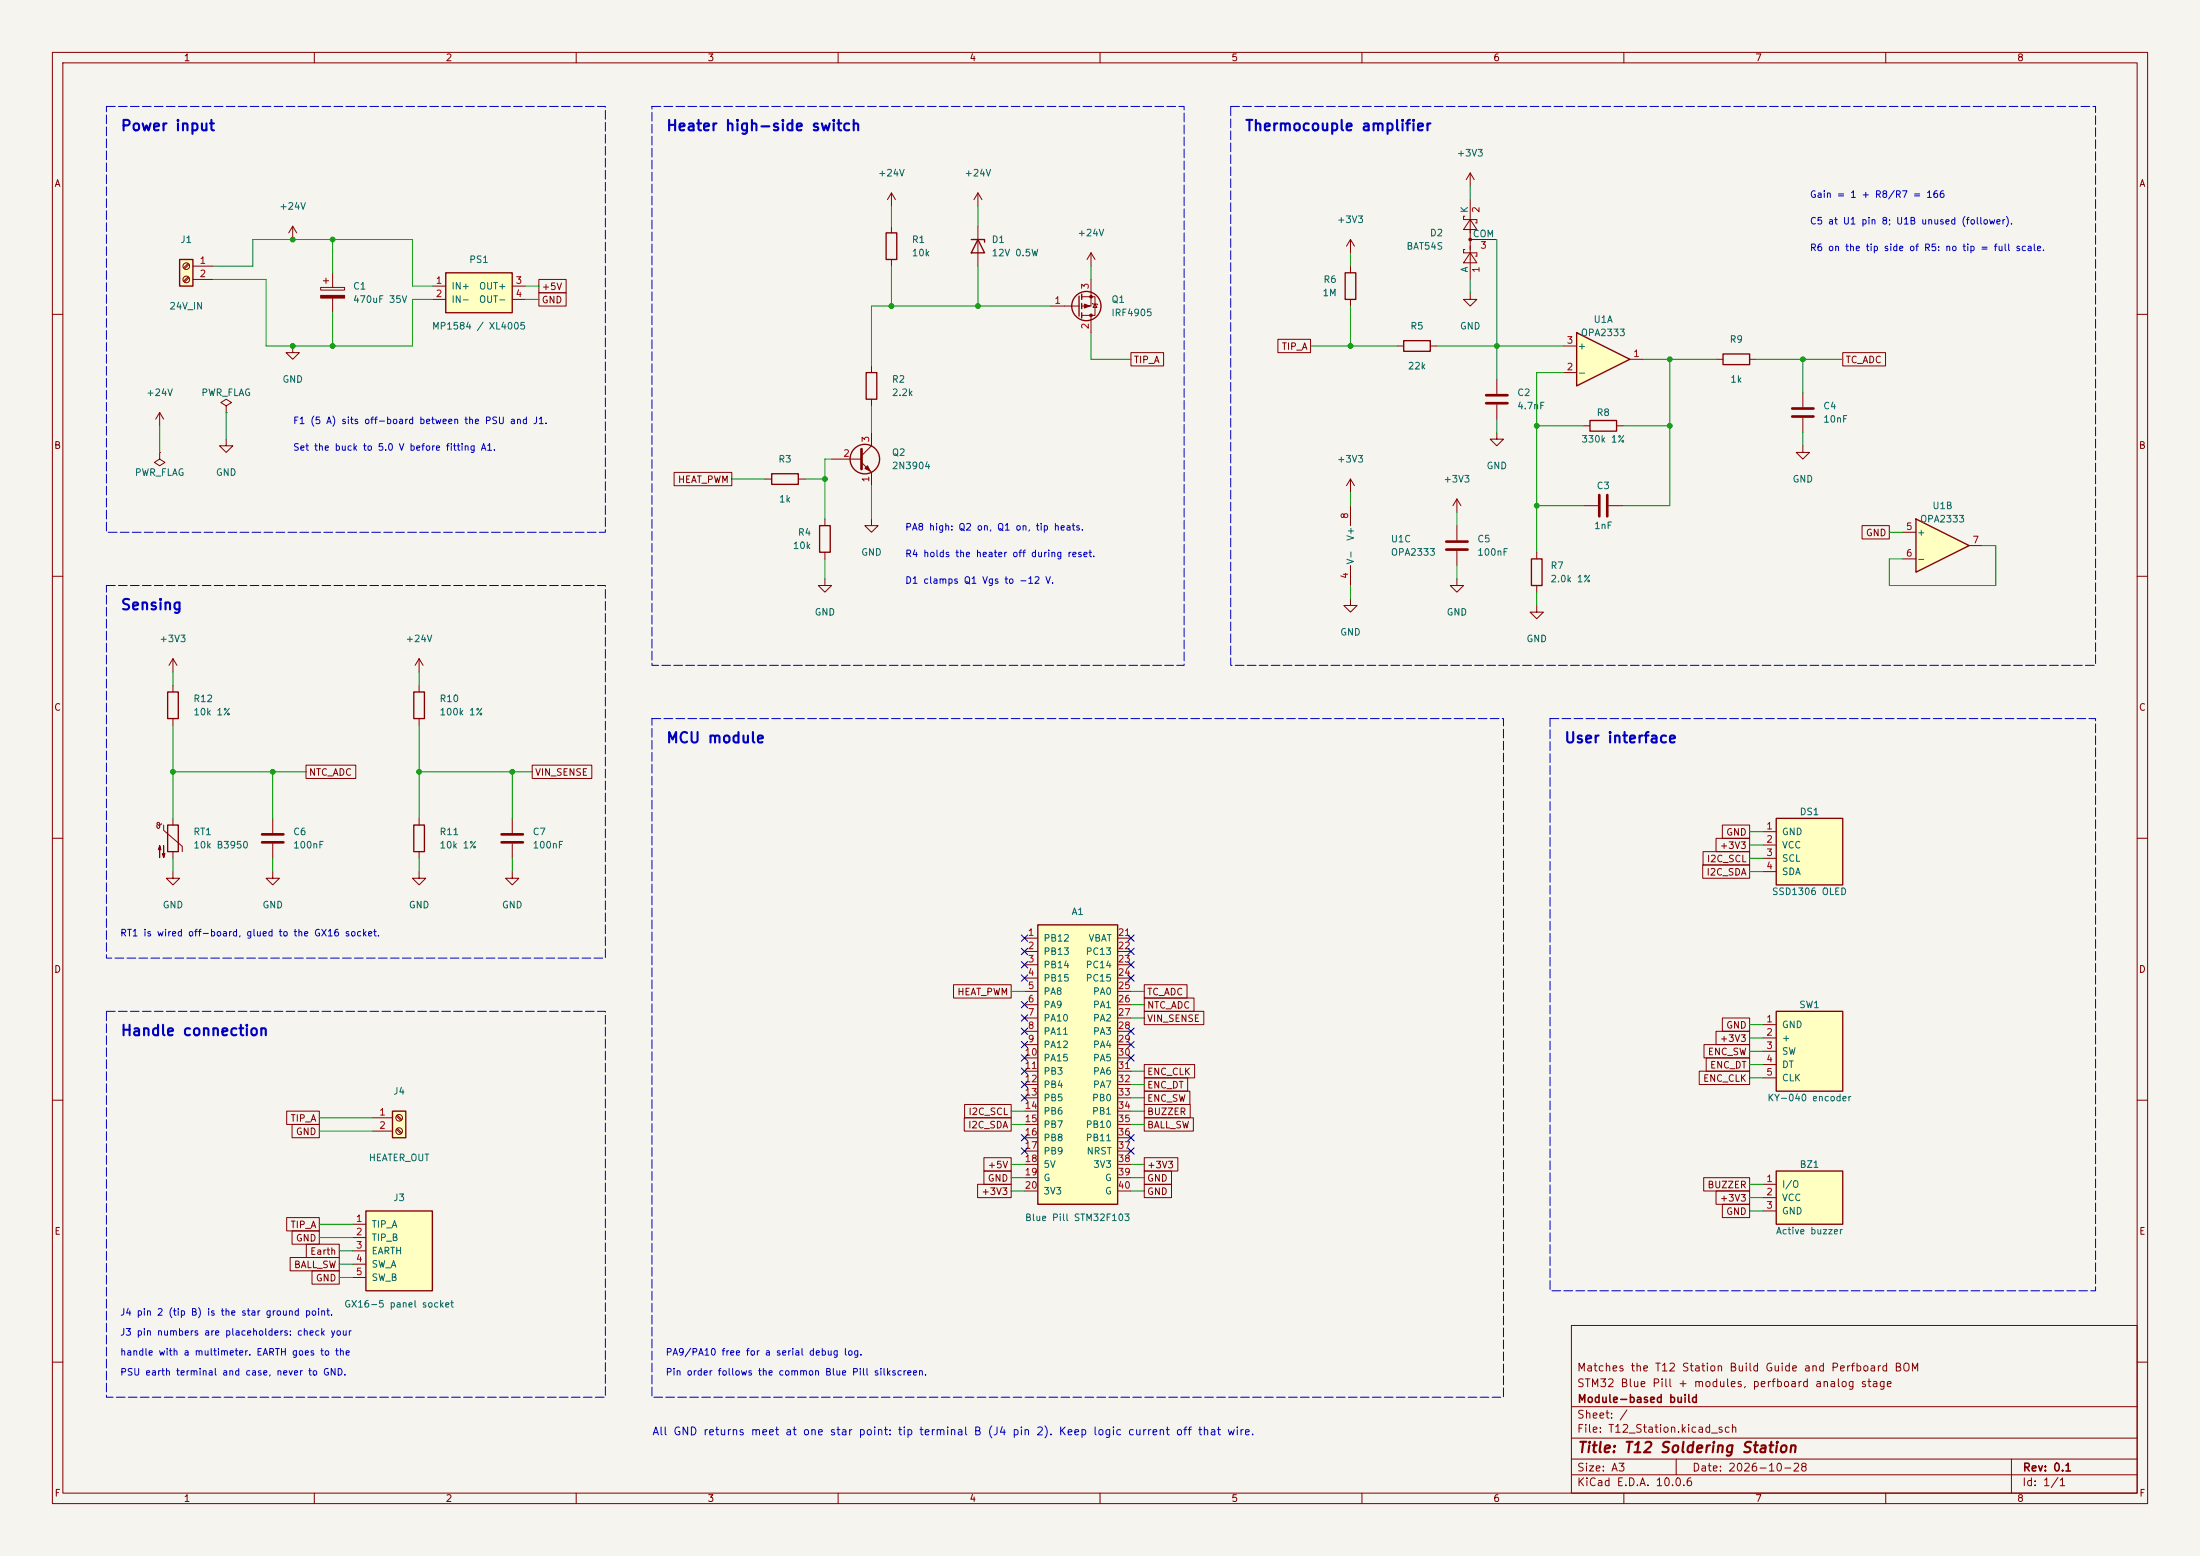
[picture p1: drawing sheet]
<svg xmlns="http://www.w3.org/2000/svg" width="420mm" height="297mm" viewBox="0 0 420 297" stroke-linecap="round" stroke-linejoin="round" font-family="sans-serif">
<path d="M0 0h420v297h-420z" fill="#f5f4ef" stroke="#f5f4ef" stroke-width=".19"/>
<g fill="none" stroke="#840000" stroke-width=".19">
<path d="M10 10h400v277h-400zM12 12h396v273h-396zM60 10v2M110 10v2M160 10v2M210 10v2M260 10v2M310 10v2M360 10v2M10 60h2M408 60h2M157.5 99.1v1.2"/>
<path d="M10 110h2M157.5 105.4v1.3M278.1 100.3v2.8M278.1 105.2v2.8M408 110h2M10 160h2M408 160h2M52.1 166.4v1.2h1.2l-1.2 1.3-1.3-1.3h1.3M10 210h2M408 210h2M300 253h108v32h-108zM10 260h2"/>
<path d="M300 278.5h108M300 274.5h108M300 268.5h108M320 278.5v3M384 278.5v6.5M408 260h2M60 285v2M110 285v2M160 285v2M210 285v2M260 285v2M300 281.5h108"/>
<path d="M310 285v2M360 285v2"/>
</g>
<path d="M276.1 103.4h4.1M276.1 104.9h4.1" fill="none" stroke="#840000" stroke-width=".51"/>
<path d="M156.5 100.3h2v5.1h-2z" fill="none" stroke="#840000" stroke-width=".25"/>
<path d="M74.9 212.1h2.6v5.1h-2.6z" fill="#ffffc2"/>
<path d="M74.9 212.1h2.6v5.1h-2.6z" fill="none" stroke="#840000" stroke-width=".25"/>
<g fill="none" stroke="#840000" stroke-width=".19">
<path d="M71.1 213.4h3.8M71.1 215.9h3.8M75.7 213l.8 .9M75.7 215.6l.8 .8M75.8 212.9l.9 .8M75.8 215.4l.9 .8"/>
<circle cx="76.2" cy="213.4" r=".63"/>
<circle cx="76.2" cy="215.9" r=".63"/>
</g>
<path d="M69.8 231.1h12.7v15.3h-12.7z" fill="#ffffc2"/>
<path d="M303.5 80.3h5.1v2h-5.1zM292.4 106.7h2v5.1h-2zM69.8 231.1h12.7v15.3h-12.7z" fill="none" stroke="#840000" stroke-width=".25"/>
<g fill="none" stroke="#840000" stroke-width=".19">
<path d="M280.7 38.1v15.2M279.7 47.6h-.3v.7h2.5v.6h-.2M279.7 41.3h-.3v.6h2.5v.6h-.2M280.7 55.9v1.3h1.2l-1.2 1.2-1.3-1.2h1.3M280.7 48.3l1.2 1.9h-2.5zM280.7 41.9l1.2 1.9h-2.5zM280.7 45.7h5M285.7 72.4v2.8M285.7 77.2v2.8M285.7 82.6v1.2h1.3l-1.3 1.3-1.2-1.3h1.2M302.3 81.3h1.2M308.6 81.3h1.3"/>
<path d="M157.5 110.5v1.3h1.2l-1.2 1.2-1.3-1.2h1.3M293.4 115.6v1.2h1.2l-1.2 1.3-1.3-1.3h1.3M293.4 105.4v1.3M293.4 111.8v1.2M67.3 233.7h2.5M67.3 236.2h2.5M67.3 238.8h2.5M67.3 241.3h2.5M67.3 243.8h2.5"/>
</g>
<path d="M283.7 75.4h4.1M283.7 77h4.1" fill="none" stroke="#840000" stroke-width=".51"/>
<circle cx="280.7" cy="45.7" r=".25" fill="#840000" stroke="#840000" stroke-width=".19"/>
<path d="M301 63.5l10.1 5.1-10.1 5.1z" fill="#ffffc2"/>
<path d="M256.8 52.1h2v5.1h-2zM268 65h5v2.1h-5zM301 63.5l10.1 5.1-10.1 5.1z" fill="none" stroke="#840000" stroke-width=".25"/>
<g fill="none" stroke="#840000" stroke-width=".19">
<path d="M280.7 33l-.8 1.3M280.7 33l.7 1.3M280.7 33v2.6M257.8 45.7v2.6M257.8 50.8v1.3M257.8 57.2v1.2M257.8 45.7l-.8 1.3M257.8 45.7l.8 1.3M266.7 66h1.3M273 66h1.3M298.4 71.1h2.6M298.4 66h2.6"/>
<path d="M311.1 68.6h2.6M344.2 74.9v2.8M344.2 79.8v2.8M257.8 91.4v2.6M257.8 96.5v3.8M257.8 91.4l-.8 1.3M257.8 91.4l.8 1.3M278.1 95.3l-.7 1.2M278.1 95.3l.8 1.2M278.1 95.3v2.5M344.2 85.1v1.3h1.2l-1.2 1.2-1.3-1.2h1.3M257.8 114.3v1.3h1.3l-1.3 1.2-1.3-1.2h1.3"/>
<path d="M257.8 108v3.8"/>
</g>
<path d="M342.1 78h4.1M342.1 79.5h4.1" fill="none" stroke="#840000" stroke-width=".51"/>
<path d="M365.8 99.1l10.1 5-10.1 5.1z" fill="#ffffc2"/>
<path d="M328.9 67.6h5.1v2h-5.1zM365.8 99.1l10.1 5-10.1 5.1z" fill="none" stroke="#840000" stroke-width=".25"/>
<path d="M327.7 68.6h1.2M334 68.6h1.3M363.2 101.6h2.6M363.2 106.7h2.6M375.9 104.1h2.6" fill="none" stroke="#840000" stroke-width=".19"/>
<path d="M339.1 223.5h12.7v10.2h-12.7z" fill="#ffffc2"/>
<path d="M339.1 223.5h12.7v10.2h-12.7z" fill="none" stroke="#840000" stroke-width=".25"/>
<path d="M336.5 226.1h2.6M336.5 228.6h2.6M336.5 231.1h2.6" fill="none" stroke="#840000" stroke-width=".19"/>
<path d="M339.1 193h12.7v15.3h-12.7z" fill="#ffffc2"/>
<path d="M339.1 193h12.7v15.3h-12.7z" fill="none" stroke="#840000" stroke-width=".25"/>
<path d="M336.5 195.6h2.6M336.5 198.1h2.6M336.5 200.7h2.6M336.5 203.2h2.6M336.5 205.7h2.6" fill="none" stroke="#840000" stroke-width=".19"/>
<path d="M339.1 156.2h12.7v12.7h-12.7z" fill="#ffffc2"/>
<path d="M339.1 156.2h12.7v12.7h-12.7z" fill="none" stroke="#840000" stroke-width=".25"/>
<path d="M55.9 43.2l-.8 1.3M55.9 43.2l.7 1.3M55.9 43.2v2.5M61.2 54.9h4.6v.5h-4.6zM61.7 53.6h1M62.2 53.1v1M63.5 52.1v2.8M63.5 56.9v2.8M336.5 158.8h2.6M336.5 161.3h2.6M336.5 163.8h2.6M336.5 166.4h2.6" fill="none" stroke="#840000" stroke-width=".19"/>
<path d="M61.2 56.4h4.6v.5h-4.6z" fill="#840000" stroke="#840000" stroke-width=".19"/>
<path d="M85.1 52.1h12.7v7.6h-12.7z" fill="#ffffc2"/>
<path d="M85.1 52.1h12.7v7.6h-12.7z" fill="none" stroke="#840000" stroke-width=".25"/>
<path d="M82.5 54.6h2.6M82.5 57.2h2.6M97.8 54.6h2.5M97.8 57.2h2.5M55.9 66v1.3h1.2l-1.2 1.3-1.3-1.3h1.3" fill="none" stroke="#840000" stroke-width=".19"/>
<path d="M34.3 49.5h2.5v5.1h-2.5z" fill="#ffffc2"/>
<g fill="none" stroke="#840000" stroke-width=".25">
<path d="M34.3 49.5h2.5v5.1h-2.5zM169.2 44.5h2v5h-2zM185.4 45.7h2.6v.5M186.7 45.7l1.3 2.6h-2.6zM165.4 71.1h2v5.1h-2zM147.3 90.4h5.1v2.1h-5.1zM32 132.1h2v5.1h-2zM79 132.1h2v5.1h-2zM32 157.5h2v5.1h-2zM79 157.5h2v5.1h-2z"/>
<circle cx="165.1" cy="87.6" r="2.82"/>
</g>
<g fill="none" stroke="#840000" stroke-width=".19">
<path d="M170.2 36.8l-.8 1.3M170.2 36.8l.7 1.3M170.2 36.8v2.6M186.7 36.8l-.8 1.3M186.7 36.8l.8 1.3M186.7 36.8v2.6M35.9 50.3l-.8 .8M35.9 52.8l-.8 .9M36.1 50.5l-.9 .8M36.1 53l-.9 .8M36.8 50.8h3.8M36.8 53.3h3.8"/>
<path d="M170.2 43.2v1.3M170.2 49.5v1.3M186.7 43.2v7.6M208.3 48.3l-.8 1.2M208.3 48.3l.7 1.2M208.3 48.3v2.5M30.5 78.7v2.6M30.5 78.7l-.8 1.3M30.5 78.7l.7 1.3M43.2 77.5l1-.7-1-.6-1 .6 1 .7v1.2M43.2 78.7h.1M166.4 69.9v1.2"/>
<path d="M166.4 76.2v1.3M30.5 86.4v1.2l1 .7-1 .6-1-.6 1-.7M30.5 86.4h.1M43.2 83.8v1.3h1.2l-1.2 1.3-1.3-1.3h1.3M146 91.4h1.3M152.4 91.4h1.3M158.7 87.6h5.8M164.5 88.3l1.9 1.9v2.5M166.4 99.1v1.2h1.2l-1.2 1.3-1.3-1.3h1.3M166.4 82.6v2.5l-1.9 1.9M302.3 96.5h2.8M307.1 96.5h2.8"/>
<path d="M278.1 110.5v1.3h1.3l-1.3 1.2-1.2-1.2h1.2M33 125.7l-.7 1.3M33 125.7l.8 1.3M33 125.7v2.6M33 130.8v1.3M33 137.2v1.2M80 125.7v2.6M80 130.8v1.3M80 137.2v1.2M80 125.7l-.8 1.3M80 125.7l.8 1.3M30.9 157.2l-.3 .2-.3 .1-.3-.1v-.3l.3-.1 .2 .2v.7l-.2 .2-.2-.1-.3-.4"/>
<path d="M31.2 157.5v1l3.6 3v1.1M33 156.2v1.3M52.1 156.2v2.8M80 156.2v1.3M97.8 156.2v2.8M33 166.4v1.2h1.3l-1.3 1.3-1.3-1.3h1.3M33 162.6v1.2M52.1 161v2.8M80 166.4v1.2h1.3l-1.3 1.3-1.3-1.3h1.3M80 162.6v1.2M97.8 166.4v1.2h1.3l-1.3 1.3-1.3-1.3h1.3M97.8 161v2.8"/>
<circle cx="35.6" cy="50.8" r=".63"/>
<circle cx="35.6" cy="53.3" r=".63"/>
</g>
<path d="M164.5 85.7v3.8M305.3 94.5v4.1M306.8 94.5v4.1M50 159.3h4.1M95.8 159.3h4M50 160.8h4.1M95.8 160.8h4" fill="none" stroke="#840000" stroke-width=".51"/>
<g fill="#840000" stroke="#840000" stroke-width=".19">
<path d="M165.1 89.4l.5-.5 .5 1z"/>
<path d="M30.5 161.4l.2 .8h-.5l.3-.8v2.3z"/>
<path d="M31.2 161.4v2.3l-.2-.8h.5l-.3 .8z"/>
</g>
<path d="M198.1 176.5h15.3v53.4h-15.3z" fill="#ffffc2"/>
<g fill="none" stroke="#840000" stroke-width=".25">
<path d="M206 56.5v3.8M206.5 56.1v1.1M206.5 57.9v1M206.5 59.7v1M198.1 176.5h15.3v53.4h-15.3z"/>
<circle cx="207.4" cy="58.4" r="2.79"/>
</g>
<g fill="none" stroke="#840000" stroke-width=".19">
<path d="M102.9 55.9h5.2v2.5h-5.2zM102.9 53.3h5.2v2.6h-5.2zM200.7 58.4h5.3M206.5 56.6h2.5v3.6h-2.5M208.3 53.3v5.1h-1.8M208.5 57.9l1 .3M209 58l.4 .7h-.7zM208.3 60.2v3.3M215.9 67.3h6.2v2.6h-6.2zM244 64.8h6.2v2.5h-6.2zM351.8 67.3h8.2v2.6h-8.2zM128.7 90.2h11v2.5h-11z"/>
<path d="M355.5 100.3h5.2v2.6h-5.2zM58.4 146h9.5v2.6h-9.5zM101.6 146h11.4v2.6h-11.4zM328.8 157.5h5.2v2.5h-5.2zM195.6 179.1h2.5M213.4 179.1h2.5M325.1 165.1h8.9v2.5h-8.9zM325.1 162.6h8.9v2.5h-8.9zM327.6 160h6.4v2.6h-6.4zM182 188h11v2.5h-11zM195.6 181.6h2.5M195.6 184.2h2.5"/>
<path d="M195.6 186.7h2.5M195.6 189.2h2.5M195.6 191.8h2.5M195.6 194.3h2.5M195.6 196.9h2.5M195.6 199.4h2.5M213.4 181.6h2.5M213.4 184.2h2.5M213.4 186.7h2.5M213.4 189.2h2.5M213.4 191.8h2.5M213.4 194.3h2.5"/>
<path d="M213.4 196.9h2.5M213.4 199.4h2.5M218.4 190.5h9.5v2.5h-9.5zM218.4 193h11.4v2.6h-11.4zM218.4 188h8.2v2.5h-8.2zM325.3 199.4h8.7v2.5h-8.7zM327.6 196.8h6.4v2.6h-6.4zM328.8 194.3h5.2v2.6h-5.2zM54.7 212.1h6.3v2.5h-6.3zM55.8 214.6h5.2v2.6h-5.2zM184.1 213.4h8.9v2.5h-8.9zM184.1 210.8h8.9v2.6h-8.9z"/>
<path d="M195.6 201.9h2.5M195.6 204.5h2.5M195.6 207h2.5M195.6 209.6h2.5M195.6 212.1h2.5M195.6 214.6h2.5M195.6 217.2h2.5M195.6 219.7h2.5M213.4 201.9h2.5M213.4 204.5h2.5M213.4 207h2.5M213.4 209.6h2.5"/>
<path d="M213.4 212.1h2.5M213.4 214.6h2.5M213.4 217.2h2.5M213.4 219.7h2.5M218.4 203.2h9.7v2.5h-9.7zM218.4 210.8h8.8v2.6h-8.8zM218.4 208.3h8.8v2.5h-8.8zM218.4 205.7h8.3v2.6h-8.3zM218.4 213.4h9.4v2.5h-9.4zM324.4 204.5h9.6v2.5h-9.6zM325.7 201.9h8.3v2.6h-8.3zM54.7 232.4h6.3v2.6h-6.3z"/>
<path d="M55.8 234.9h5.2v2.6h-5.2zM58.5 237.5h6.3v2.5h-6.3zM186.6 226.1h6.4v2.5h-6.4zM187.8 221h5.2v2.5h-5.2zM187.8 223.5h5.2v2.6h-5.2zM195.6 222.2h2.5M195.6 224.8h2.5M195.6 227.3h2.5M213.4 222.2h2.5M213.4 224.8h2.5M213.4 227.3h2.5M218.4 223.5h5.2v2.6h-5.2z"/>
<path d="M218.4 221h6.5v2.5h-6.5zM218.4 226.1h5.2v2.5h-5.2zM325.2 224.8h8.8v2.5h-8.8zM327.6 227.3h6.4v2.6h-6.4zM328.8 229.9h5.2v2.5h-5.2zM55.4 240h9.4v2.6h-9.4zM59.6 242.6h5.2v2.5h-5.2z"/>
</g>
<g fill="#840000" stroke="#840000" stroke-width=".19">
<path d="M207 58l1 .4-1 .4z"/>
<circle cx="208.3" cy="60.2" r=".25"/>
<circle cx="208.3" cy="56.6" r=".25"/>
</g>
<g fill="none" stroke="#009600" stroke-width=".19">
<path d="M170.2 39.4v3.8M186.7 39.4v3.8M280.7 35.6v2.5M40.6 50.8h7.7v-5.1h30.4v8.9h3.8M40.6 53.3h10.2v12.7h27.9v-8.8h3.8M63.5 45.7v6.4M63.5 59.7v6.3M100.3 54.6h2.6M100.3 57.2h2.6M170.2 50.8v7.6M186.7 50.8v7.6M200.7 58.4h-34.3v11.5"/>
<path d="M208.3 50.8v2.5M257.8 48.3v2.5M257.8 58.4v7.6M280.7 53.3v2.6M285.7 45.7v26.7M43.2 78.7v5.1M166.4 77.5v5.1M208.3 63.5v5.1h7.6M250.2 66h16.5M274.3 66h24.1M298.4 71.1h-5v34.3M313.7 68.6h14"/>
<path d="M318.8 68.6v27.9h-8.9M335.3 68.6h16.5M344.2 68.6v6.3M30.5 81.3v5.1M139.7 91.4h6.3M153.7 91.4h3.8M158.7 87.6h-1.2v11.5M166.4 92.7v6.4M257.8 94v2.5M278.1 97.8v2.5M285.7 80v2.6M293.4 96.5h8.9"/>
<path d="M293.4 81.3h8.9M309.9 81.3h8.9M344.2 82.6v2.5M157.5 106.7v3.8M257.8 111.8v2.5M278.1 108v2.5M293.4 113v2.6M360.7 101.6h2.5M378.5 104.1h2.5v7.7h-20.3v-5.1h2.5M33 128.3v2.5M33 138.4v17.8M80 128.3v2.5"/>
<path d="M80 138.4v17.8M33 147.3h25.4M52.1 147.3v8.9M80 147.3h21.6M97.8 147.3v8.9M334 158.8h2.5M33 163.8v2.6M52.1 163.8v2.6M80 163.8v2.6M97.8 163.8v2.6M334 166.4h2.5M334 163.8h2.5"/>
<path d="M334 161.3h2.5M193 189.2h2.6M215.9 191.8h2.5M215.9 189.2h2.5M215.9 194.3h2.5M334 198.1h2.5M334 195.6h2.5M61 215.9h10.1M61 213.4h10.1M193 214.6h2.6M193 212.1h2.6M215.9 214.6h2.5"/>
<path d="M215.9 212.1h2.5M215.9 204.5h2.5M215.9 207h2.5M215.9 209.6h2.5M334 203.2h2.5M334 205.7h2.5M334 200.7h2.5M61 233.7h6.3M61 236.2h6.3M64.8 238.8h2.5M193 227.3h2.6M193 224.8h2.6"/>
<path d="M193 222.2h2.6M215.9 227.3h2.5M215.9 224.8h2.5M215.9 222.2h2.5M334 231.1h2.5M334 226.1h2.5M334 228.6h2.5M64.8 243.8h2.5M64.8 241.3h2.5"/>
</g>
<g fill="none" stroke="#000084" stroke-width=".19">
<path d="M195 178.5l1.2 1.2M196.2 178.5l-1.2 1.2M215.3 178.5l1.2 1.2M216.5 178.5l-1.2 1.2M195 186.1l1.2 1.2M195 181l1.2 1.2M195 191.2l1.2 1.2M195 193.7l1.2 1.2M195 183.5l1.2 1.3M195 198.8l1.2 1.2M195 196.2l1.2 1.3M196.2 198.8l-1.2 1.2"/>
<path d="M196.2 186.1l-1.2 1.2M196.2 181l-1.2 1.2M196.2 191.2l-1.2 1.2M196.2 193.7l-1.2 1.2M196.2 183.5l-1.2 1.3M196.2 196.2l-1.2 1.3M215.3 196.2l1.2 1.3M215.3 198.8l1.2 1.2M215.3 183.5l1.2 1.3M215.3 181l1.2 1.2M215.3 186.1l1.2 1.2M216.5 196.2l-1.2 1.3"/>
<path d="M216.5 198.8l-1.2 1.2M216.5 186.1l-1.2 1.2M216.5 183.5l-1.2 1.3M216.5 181l-1.2 1.2M195 208.9l1.2 1.3M195 219.1l1.2 1.2M195 206.4l1.2 1.2M195 203.9l1.2 1.2M195 216.6l1.2 1.2M195 201.3l1.2 1.2M196.2 216.6l-1.2 1.2M196.2 208.9l-1.2 1.3"/>
<path d="M196.2 219.1l-1.2 1.2M196.2 206.4l-1.2 1.2M196.2 203.9l-1.2 1.2M196.2 201.3l-1.2 1.2M215.3 219.1l1.2 1.2M215.3 216.6l1.2 1.2M215.3 201.3l1.2 1.2M216.5 219.1l-1.2 1.2M216.5 216.6l-1.2 1.2M216.5 201.3l-1.2 1.2"/>
</g>
<path d="M20.3 20.3h95.3v81.3h-95.3zM124.5 20.3h101.6v106.7h-101.6zM234.9 20.3h165.1v106.7h-165.1zM20.3 111.8h95.3v71.1h-95.3zM124.5 137.2h162.5v129.5h-162.5zM295.9 137.2h104.1v109.2h-104.1zM20.3 193h95.3v73.7h-95.3z" fill="none" stroke="#0000c2" stroke-width=".19" stroke-dasharray="1.7 .6"/>
<g fill="#009600" stroke="#009600" stroke-width=".19">
<circle cx="33" cy="147.3" r=".46"/>
<circle cx="55.9" cy="66" r=".46"/>
<circle cx="63.5" cy="45.7" r=".46"/>
<circle cx="55.9" cy="45.7" r=".46"/>
<circle cx="63.5" cy="66" r=".46"/>
<circle cx="170.2" cy="58.4" r=".46"/>
<circle cx="186.7" cy="58.4" r=".46"/>
<circle cx="157.5" cy="91.4" r=".46"/>
<circle cx="97.8" cy="147.3" r=".46"/>
<circle cx="80" cy="147.3" r=".46"/>
<circle cx="52.1" cy="147.3" r=".46"/>
<circle cx="293.4" cy="81.3" r=".46"/>
<circle cx="293.4" cy="96.5" r=".46"/>
<circle cx="285.7" cy="66" r=".46"/>
<circle cx="257.8" cy="66" r=".46"/>
<circle cx="318.8" cy="68.6" r=".46"/>
<circle cx="318.8" cy="81.3" r=".46"/>
<circle cx="344.2" cy="68.6" r=".46"/>
</g>
<g font-size="2" fill="#0000c2">
<text x="22.9" y="25.5">Power input</text>
<text x="127.1" y="25.5">Heater high-side switch</text>
<text x="237.6" y="25.5">Thermocouple amplifier</text>
<text x="22.9" y="116.9">Sensing</text>
<text x="127.1" y="142.3">MCU module</text>
<text x="298.5" y="142.3">User interface</text>
<text x="22.9" y="198.2">Handle connection</text>
</g>
<text font-size="2" fill="#840000" x="301" y="277.8">Title: T12 Soldering Station</text>
<g font-size="1.5" fill="#840000">
<text x="300.9" y="262.1">Matches the T12 Station Build Guide and Perfboard BOM</text>
<text x="300.9" y="265.1">STM32 Blue Pill + modules, perfboard analog stage</text>
<text x="301" y="268.1">Module-based build</text>
<text x="300.9" y="273.8">File: T12_Station.kicad_sch</text>
<text x="300.9" y="271.1">Sheet: /</text>
<text x="300.9" y="281.2">Size: A3</text>
<text x="322.9" y="281.2">Date: 2026-10-28</text>
<text x="386" y="281.2">Rev: 0.1</text>
<text x="300.9" y="284">KiCad E.D.A. 10.0.6</text>
<text x="385.9" y="284">Id: 1/1</text>
</g>
<text font-size="1.5" fill="#0000c2" x="124.4" y="274.3">All GND returns meet at one star point: tip terminal B (J4 pin 2). Keep logic current off that wire.</text>
<g font-size="1.3" fill="#840000">
<text x="35" y="12">1</text>
<text x="85" y="12">2</text>
<text x="135" y="12">3</text>
<text x="185" y="12">4</text>
<text x="235" y="12">5</text>
<text x="285" y="12">6</text>
<text x="335" y="12">7</text>
<text x="385" y="12">8</text>
<text x="10.3" y="36">A</text>
<text x="408.3" y="36">A</text>
<text x="103.3" y="58.2">GND</text>
<text x="103.3" y="55.7">+5V</text>
<text x="216.3" y="69.6">TIP_A</text>
<text x="244.6" y="67.1">TIP_A</text>
<text x="352.2" y="69.6">TC_ADC</text>
<text x="10.2" y="86">B</text>
<text x="408.2" y="86">B</text>
<text x="129.3" y="92.5">HEAT_PWM</text>
<text x="356.1" y="102.7">GND</text>
<text x="10.2" y="136">C</text>
<text x="408.2" y="136">C</text>
<text x="58.9" y="148.4">NTC_ADC</text>
<text x="102" y="148.4">VIN_SENSE</text>
<text x="329.4" y="159.8">GND</text>
<text x="325.7" y="167.4">I2C_SDA</text>
<text x="325.7" y="164.9">I2C_SCL</text>
<text x="328.2" y="162.3">+3V3</text>
<text x="10.2" y="186">D</text>
<text x="408.2" y="186">D</text>
<text x="182.7" y="190.3">HEAT_PWM</text>
<text x="218.9" y="190.3">TC_ADC</text>
<text x="218.9" y="192.8">NTC_ADC</text>
<text x="218.9" y="195.4">VIN_SENSE</text>
<text x="329.4" y="196.6">GND</text>
<text x="325.9" y="201.7">ENC_SW</text>
<text x="328.2" y="199.2">+3V3</text>
<text x="218.9" y="205.5">ENC_CLK</text>
<text x="218.9" y="208.1">ENC_DT</text>
<text x="325" y="206.8">ENC_CLK</text>
<text x="326.4" y="204.3">ENC_DT</text>
<text x="55.4" y="214.4">TIP_A</text>
<text x="184.7" y="215.7">I2C_SDA</text>
<text x="184.8" y="213.1">I2C_SCL</text>
<text x="218.9" y="213.1">BUZZER</text>
<text x="218.9" y="210.6">ENC_SW</text>
<text x="218.9" y="215.7">BALL_SW</text>
<text x="56.4" y="217">GND</text>
<text x="188.5" y="223.3">+5V</text>
<text x="188.5" y="225.8">GND</text>
<text x="218.9" y="225.8">GND</text>
<text x="218.9" y="223.3">+3V3</text>
<text x="325.9" y="227.1">BUZZER</text>
<text x="187.3" y="228.4">+3V3</text>
<text x="218.9" y="228.4">GND</text>
<text x="328.2" y="229.7">+3V3</text>
<text x="329.4" y="232.2">GND</text>
<text x="10.3" y="236">E</text>
<text x="55.4" y="234.7">TIP_A</text>
<text x="56.4" y="237.3">GND</text>
<text x="59.1" y="239.8">Earth</text>
<text x="408.3" y="236">E</text>
<text x="56" y="242.4">BALL_SW</text>
<text x="60.2" y="244.9">GND</text>
<text x="10.3" y="286">F</text>
<text x="35" y="287">1</text>
<text x="85" y="287">2</text>
<text x="135" y="287">3</text>
<text x="185" y="287">4</text>
<text x="235" y="287">5</text>
<text x="285" y="287">6</text>
<text x="335" y="287">7</text>
<text x="385" y="287">8</text>
<text x="408.3" y="286">F</text>
</g>
<g font-size="1.3" fill="#006464">
<text x="167.5" y="34">+24V</text>
<text x="184" y="34">+24V</text>
<text x="278" y="30.2">+3V3</text>
<text x="53.2" y="40.3">+24V</text>
<text x="280.5" y="40.8" transform="rotate(-90 280.5 40.8)">K</text>
<text x="34.3" y="46.7">J1</text>
<text x="174" y="46.7">R1</text>
<text x="189.2" y="46.7">D1</text>
<text x="205.6" y="45.4">+24V</text>
<text x="255.1" y="42.9">+3V3</text>
<text x="268.4" y="48">BAT54S</text>
<text x="272.9" y="45.4">D2</text>
<text x="281.1" y="45.6">COM</text>
<text x="89.5" y="50.5">PS1</text>
<text x="174" y="49.2">10k</text>
<text x="189.2" y="49.2">12V 0.5W</text>
<text x="280.5" y="52.1" transform="rotate(-90 280.5 52.1)">A</text>
<text x="32.2" y="59.4">24V_IN</text>
<text x="67.3" y="55.6">C1</text>
<text x="67.3" y="58.1">470uF 35V</text>
<text x="86.1" y="55.6">IN+</text>
<text x="86.1" y="58.1">IN-</text>
<text x="91.3" y="55.6">OUT+</text>
<text x="91.3" y="58.1">OUT-</text>
<text x="212.1" y="58.1">Q1</text>
<text x="252.4" y="56.8">1M</text>
<text x="252.6" y="54.3">R6</text>
<text x="82.4" y="63.2">MP1584 / XL4005</text>
<text x="212.1" y="60.7">IRF4905</text>
<text x="269.1" y="63.2">R5</text>
<text x="278.6" y="63.2">GND</text>
<text x="301.7" y="64.5">OPA2333</text>
<text x="304.1" y="61.9">U1A</text>
<text x="330.1" y="65.7">R9</text>
<text x="268.7" y="70.8">22k</text>
<text x="301.1" y="67">+</text>
<text x="27.8" y="75.9">+24V</text>
<text x="38.3" y="75.9">PWR_FLAG</text>
<text x="53.8" y="73.4">GND</text>
<text x="170.2" y="73.4">R2</text>
<text x="170.2" y="75.9">2.2k</text>
<text x="289.5" y="75.9">C2</text>
<text x="301.1" y="72.1">-</text>
<text x="330.2" y="73.4">1k</text>
<text x="289.5" y="78.4">4.7nF</text>
<text x="304.7" y="79.7">R8</text>
<text x="348" y="78.4">C4</text>
<text x="348" y="81">10nF</text>
<text x="148.5" y="88.6">R3</text>
<text x="170.2" y="87.3">Q2</text>
<text x="170.2" y="89.9">2N3904</text>
<text x="255.1" y="88.6">+3V3</text>
<text x="283.7" y="89.9">GND</text>
<text x="301.8" y="84.8">330k 1%</text>
<text x="25.6" y="91.1">PWR_FLAG</text>
<text x="41.1" y="91.1">GND</text>
<text x="275.5" y="92.4">+3V3</text>
<text x="304.7" y="93.7">C3</text>
<text x="342.1" y="92.4">GND</text>
<text x="148.6" y="96.2">1k</text>
<text x="304.2" y="101.3">1nF</text>
<text x="366.4" y="100">OPA2333</text>
<text x="368.8" y="97.5">U1B</text>
<text x="151.3" y="105.1">10k</text>
<text x="152.2" y="102.6">R4</text>
<text x="164.3" y="106.4">GND</text>
<text x="258.8" y="107.8" transform="rotate(-90 258.8 107.8)">V-</text>
<text x="258.8" y="103.3" transform="rotate(-90 258.8 103.3)">V+</text>
<text x="265.4" y="103.8">U1C</text>
<text x="265.4" y="106.4">OPA2333</text>
<text x="281.9" y="103.8">C5</text>
<text x="281.9" y="106.4">100nF</text>
<text x="365.9" y="102.6">+</text>
<text x="365.9" y="107.6">-</text>
<text x="295.9" y="108.9">R7</text>
<text x="295.9" y="111.5">2.0k 1%</text>
<text x="155.4" y="117.8">GND</text>
<text x="276.1" y="117.8">GND</text>
<text x="30.4" y="122.9">+3V3</text>
<text x="77.3" y="122.9">+24V</text>
<text x="255.7" y="121.6">GND</text>
<text x="291.3" y="122.9">GND</text>
<text x="36.8" y="134.3">R12</text>
<text x="36.8" y="136.9">10k 1%</text>
<text x="83.8" y="134.3">R10</text>
<text x="83.8" y="136.9">100k 1%</text>
<text x="343.5" y="155.9">DS1</text>
<text x="36.8" y="159.7">RT1</text>
<text x="55.9" y="159.7">C6</text>
<text x="83.8" y="159.7">R11</text>
<text x="101.6" y="159.7">C7</text>
<text x="340.1" y="159.7">GND</text>
<text x="36.8" y="162.3">10k B3950</text>
<text x="55.9" y="162.3">100nF</text>
<text x="83.8" y="162.3">10k 1%</text>
<text x="101.6" y="162.3">100nF</text>
<text x="340.1" y="162.3">VCC</text>
<text x="340.1" y="164.8">SCL</text>
<text x="340.1" y="167.3">SDA</text>
<text x="31" y="173.7">GND</text>
<text x="50" y="173.7">GND</text>
<text x="77.9" y="173.7">GND</text>
<text x="95.7" y="173.7">GND</text>
<text x="338.2" y="171.1">SSD1306 OLED</text>
<text x="204.5" y="175">A1</text>
<text x="199.1" y="180">PB12</text>
<text x="199.1" y="182.6">PB13</text>
<text x="199.1" y="185.1">PB14</text>
<text x="207.2" y="182.6">PC13</text>
<text x="207.2" y="185.1">PC14</text>
<text x="207.7" y="180">VBAT</text>
<text x="199.1" y="187.7">PB15</text>
<text x="199.1" y="190.2">PA8</text>
<text x="207.2" y="187.7">PC15</text>
<text x="208.5" y="190.2">PA0</text>
<text x="199.1" y="192.7">PA9</text>
<text x="199.1" y="195.3">PA10</text>
<text x="199.1" y="197.8">PA11</text>
<text x="208.5" y="192.7">PA1</text>
<text x="208.5" y="195.3">PA2</text>
<text x="208.5" y="197.8">PA3</text>
<text x="340.1" y="196.5">GND</text>
<text x="343.4" y="192.7">SW1</text>
<text x="199.1" y="200.4">PA12</text>
<text x="199.1" y="202.9">PA15</text>
<text x="208.5" y="200.4">PA4</text>
<text x="208.5" y="202.9">PA5</text>
<text x="340.1" y="199.1">+</text>
<text x="340.1" y="201.6">SW</text>
<text x="75" y="209.2">J4</text>
<text x="199.1" y="205.4">PB3</text>
<text x="199.1" y="208">PB4</text>
<text x="208.5" y="205.4">PA6</text>
<text x="208.5" y="208">PA7</text>
<text x="340.1" y="204.2">DT</text>
<text x="340.1" y="206.7">CLK</text>
<text x="199.1" y="210.5">PB5</text>
<text x="199.1" y="213.1">PB6</text>
<text x="199.1" y="215.6">PB7</text>
<text x="207.2" y="215.6">PB10</text>
<text x="208.4" y="210.5">PB0</text>
<text x="208.4" y="213.1">PB1</text>
<text x="337.3" y="210.5">KY-040 encoder</text>
<text x="70.3" y="221.9">HEATER_OUT</text>
<text x="199.1" y="218.1">PB8</text>
<text x="199.1" y="220.7">PB9</text>
<text x="207.2" y="218.1">PB11</text>
<text x="207.3" y="220.7">NRST</text>
<text x="199.1" y="223.2">5V</text>
<text x="199.1" y="225.8">G</text>
<text x="208.6" y="223.2">3V3</text>
<text x="210.8" y="225.8">G</text>
<text x="340.1" y="227">I/O</text>
<text x="343.5" y="223.2">BZ1</text>
<text x="75" y="229.6">J3</text>
<text x="195.6" y="233.4">Blue Pill STM32F103</text>
<text x="199.1" y="228.3">3V3</text>
<text x="210.8" y="228.3">G</text>
<text x="340.1" y="229.6">VCC</text>
<text x="340.1" y="232.1">GND</text>
<text x="70.8" y="234.6">TIP_A</text>
<text x="70.8" y="237.2">TIP_B</text>
<text x="70.8" y="239.7">EARTH</text>
<text x="338.9" y="235.9">Active buzzer</text>
<text x="70.8" y="242.3">SW_A</text>
<text x="70.8" y="244.8">SW_B</text>
<text x="65.6" y="249.9">GX16-5 panel socket</text>
</g>
<g font-size="1.3" fill="#a90000">
<text x="282.7" y="40.7" transform="rotate(-90 282.7 40.7)">2</text>
<text x="282.5" y="47.8">3</text>
<text x="38" y="50.7">1</text>
<text x="38" y="53.2">2</text>
<text x="282.7" y="52.2" transform="rotate(-90 282.7 52.2)">1</text>
<text x="83.1" y="54.5">1</text>
<text x="83.1" y="57">2</text>
<text x="98.3" y="54.5">3</text>
<text x="98.3" y="57">4</text>
<text x="201.2" y="58.3">1</text>
<text x="208.1" y="55.3" transform="rotate(-90 208.1 55.3)">3</text>
<text x="208.1" y="63" transform="rotate(-90 208.1 63)">2</text>
<text x="299" y="65.9">3</text>
<text x="299" y="71">2</text>
<text x="311.7" y="68.4">1</text>
<text x="160.9" y="87.5">2</text>
<text x="166.2" y="84.6" transform="rotate(-90 166.2 84.6)">3</text>
<text x="166.2" y="92.2" transform="rotate(-90 166.2 92.2)">1</text>
<text x="257.7" y="99.2" transform="rotate(-90 257.7 99.2)">8</text>
<text x="363.8" y="101.5">5</text>
<text x="363.8" y="106.5">6</text>
<text x="376.5" y="104">7</text>
<text x="257.7" y="110.6" transform="rotate(-90 257.7 110.6)">4</text>
<text x="337.1" y="158.6">1</text>
<text x="337.1" y="161.2">2</text>
<text x="337.1" y="163.7">3</text>
<text x="337.1" y="166.2">4</text>
<text x="196.1" y="178.9">1</text>
<text x="213.3" y="178.9">21</text>
<text x="196.1" y="181.5">2</text>
<text x="196.1" y="184">3</text>
<text x="213.3" y="181.5">22</text>
<text x="213.3" y="184">23</text>
<text x="196.1" y="186.6">4</text>
<text x="196.1" y="189.1">5</text>
<text x="196.1" y="191.6">6</text>
<text x="213.3" y="186.6">24</text>
<text x="213.3" y="189.1">25</text>
<text x="213.3" y="191.6">26</text>
<text x="196.1" y="194.2">7</text>
<text x="196.1" y="196.7">8</text>
<text x="213.3" y="194.2">27</text>
<text x="213.3" y="196.7">28</text>
<text x="337.1" y="195.4">1</text>
<text x="337.1" y="198">2</text>
<text x="195.5" y="201.8">10</text>
<text x="196.1" y="199.3">9</text>
<text x="213.3" y="199.3">29</text>
<text x="213.3" y="201.8">30</text>
<text x="337.1" y="200.5">3</text>
<text x="337.1" y="203.1">4</text>
<text x="195.5" y="204.3">11</text>
<text x="195.5" y="206.9">12</text>
<text x="195.5" y="209.4">13</text>
<text x="213.3" y="204.3">31</text>
<text x="213.3" y="206.9">32</text>
<text x="213.3" y="209.4">33</text>
<text x="337.1" y="205.6">5</text>
<text x="72.3" y="213.2">1</text>
<text x="72.3" y="215.8">2</text>
<text x="195.5" y="212">14</text>
<text x="195.5" y="214.5">15</text>
<text x="213.3" y="212">34</text>
<text x="213.3" y="214.5">35</text>
<text x="195.5" y="217">16</text>
<text x="195.5" y="219.6">17</text>
<text x="213.3" y="217">36</text>
<text x="213.3" y="219.6">37</text>
<text x="195.5" y="222.1">18</text>
<text x="195.5" y="224.7">19</text>
<text x="195.5" y="227.2">20</text>
<text x="213.3" y="222.1">38</text>
<text x="213.3" y="224.7">39</text>
<text x="213.3" y="227.2">40</text>
<text x="337.1" y="225.9">1</text>
<text x="67.8" y="233.5">1</text>
<text x="337.1" y="228.5">2</text>
<text x="337.1" y="231">3</text>
<text x="67.8" y="236.1">2</text>
<text x="67.8" y="238.6">3</text>
<text x="67.8" y="241.2">4</text>
<text x="67.8" y="243.7">5</text>
</g>
<g font-size="1.3" fill="#0000c2">
<text x="345.4" y="38.1">Gain = 1 + R8/R7 = 166</text>
<text x="345.4" y="43.2">C5 at U1 pin 8; U1B unused (follower).</text>
<text x="345.4" y="48.2">R6 on the tip side of R5: no tip = full scale.</text>
<text x="55.9" y="81.3">F1 (5 A) sits off-board between the PSU and J1.</text>
<text x="55.9" y="86.3">Set the buck to 5.0 V before fitting A1.</text>
<text x="172.7" y="101.6">PA8 high: Q2 on, Q1 on, tip heats.</text>
<text x="172.7" y="106.7">R4 holds the heater off during reset.</text>
<text x="172.7" y="111.7">D1 clamps Q1 Vgs to -12 V.</text>
<text x="22.8" y="179">RT1 is wired off-board, glued to the GX16 socket.</text>
<text x="22.8" y="251.4">J4 pin 2 (tip B) is the star ground point.</text>
<text x="22.8" y="255.2">J3 pin numbers are placeholders: check your</text>
<text x="22.8" y="262.9">PSU earth terminal and case, never to GND.</text>
<text x="22.8" y="259.1">handle with a multimeter. EARTH goes to the</text>
<text x="127" y="262.9">Pin order follows the common Blue Pill silkscreen.</text>
<text x="127" y="259.1">PA9/PA10 free for a serial debug log.</text>
</g>
</svg>
